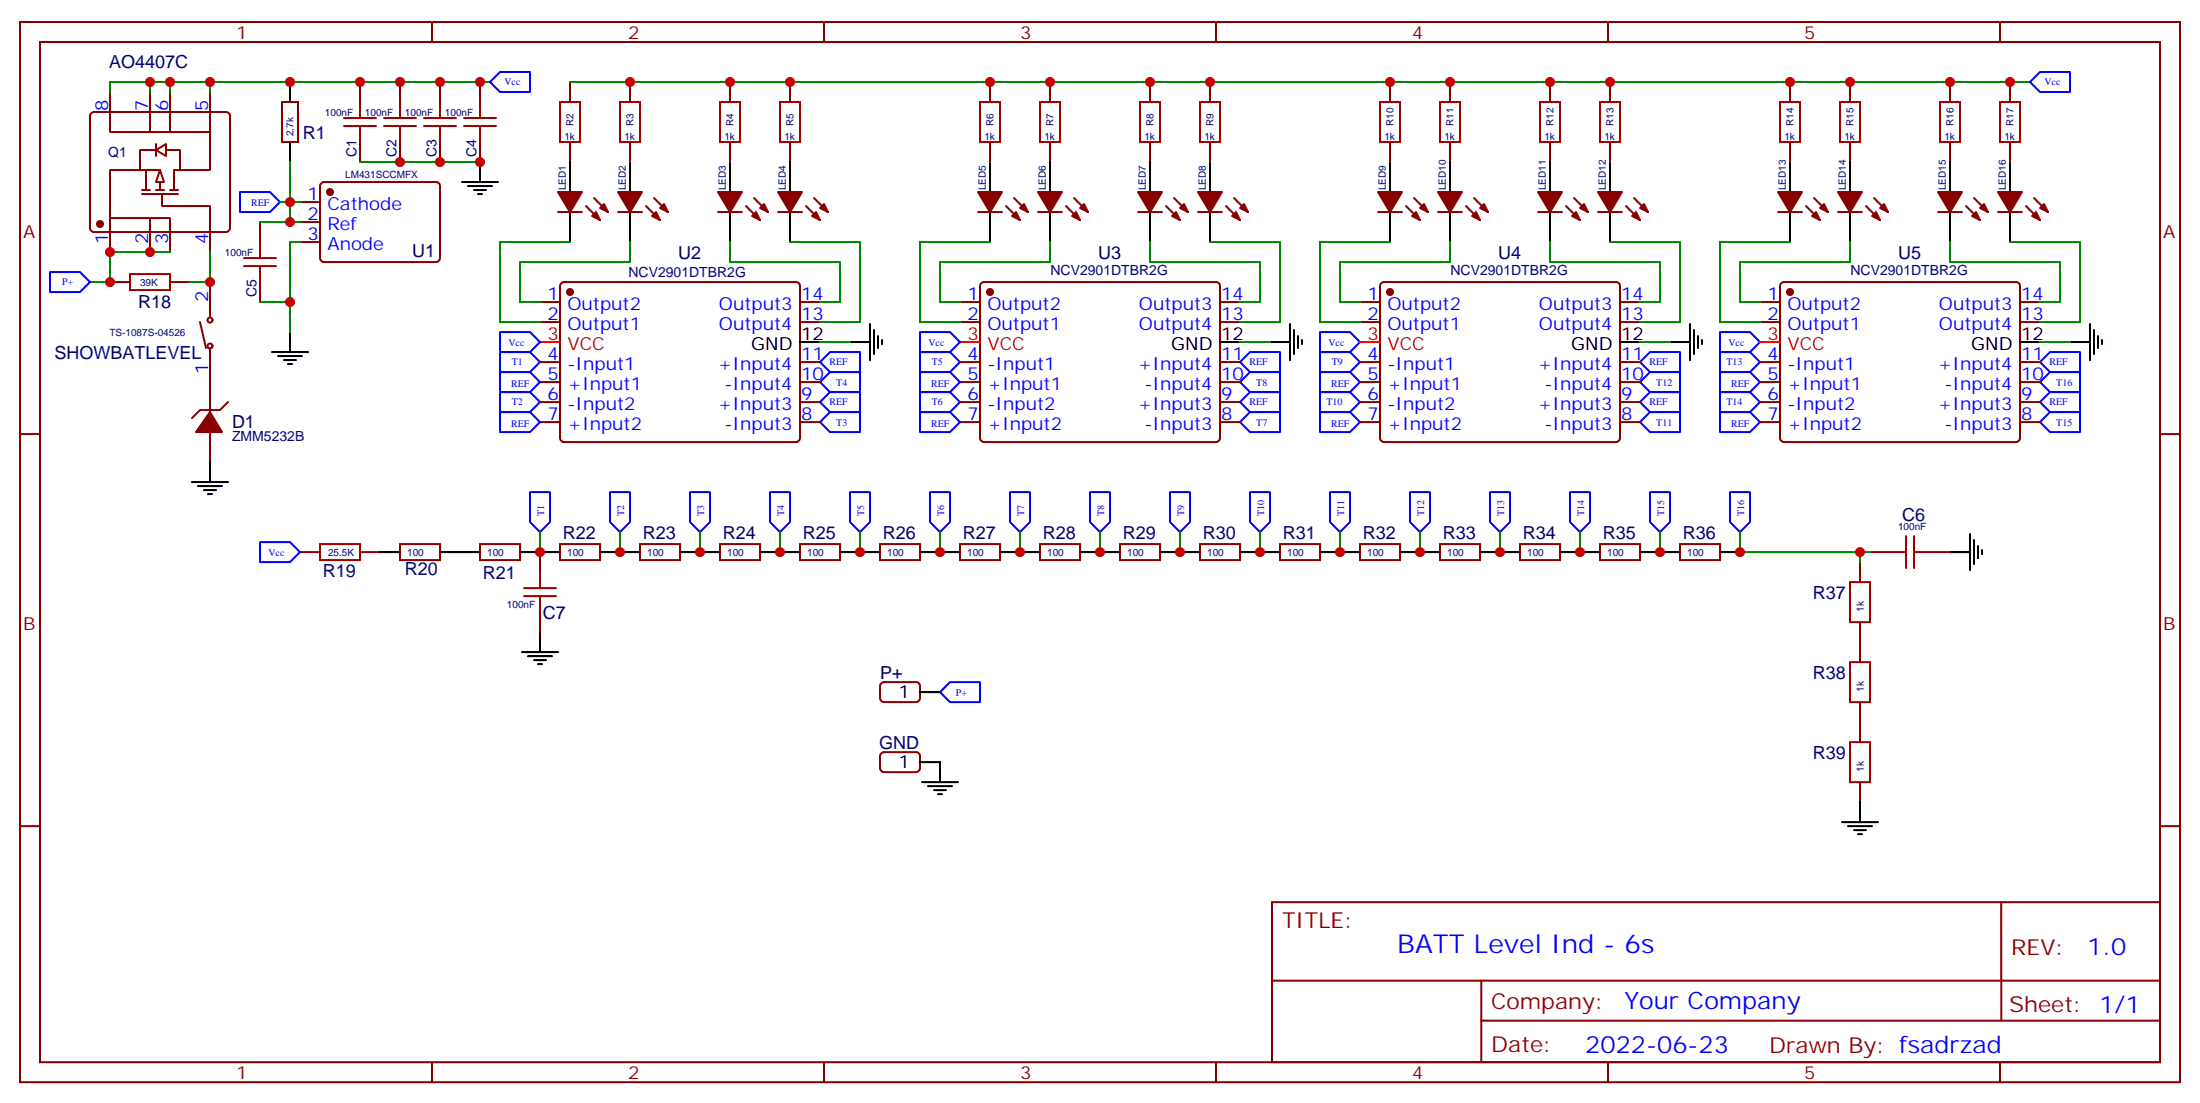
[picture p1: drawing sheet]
<svg xmlns="http://www.w3.org/2000/svg" width="388mm" height="195mm" viewBox="0 0 388 195" stroke-linecap="round" stroke-linejoin="round" font-family="sans-serif">
<g fill="none" stroke="#00f" stroke-width=".35">
<path d="M88.2 69.1h5.3l1.7 1.8-1.7 1.8h-5.3zM88.2 62.1h5.3l1.7 1.8-1.7 1.7h-5.3zM144.6 67.4l1.8-1.8h5.3v3.5h-5.3zM144.6 74.4l1.8-1.7h5.3v3.5h-5.3zM162.3 69.1h5.3l1.7 1.8-1.7 1.8h-5.3zM162.3 62.1h5.3l1.7 1.8-1.7 1.7h-5.3zM218.7 67.4l1.8-1.8h5.3v3.5h-5.3zM218.7 74.4l1.8-1.7h5.3v3.5h-5.3zM232.8 69.1h5.3l1.8 1.8-1.8 1.8h-5.3zM232.8 62.1h5.3l1.8 1.8-1.8 1.7h-5.3zM289.3 74.4l1.7-1.7h5.3v3.5h-5.3zM291 65.6h5.3v3.5h-5.3l-1.7-1.7z"/>
<path d="M303.4 62.1h5.3l1.7 1.8-1.7 1.7h-5.3zM303.4 69.1h5.3l1.7 1.8-1.7 1.8h-5.3zM359.8 74.4l1.8-1.7h5.3v3.5h-5.3zM361.6 65.6h5.3v3.5h-5.3l-1.8-1.7zM93.5 86.8h3.5v5.3l-1.8 1.7-1.7-1.7zM107.6 86.8h3.5v5.3l-1.7 1.7-1.8-1.7zM121.7 86.8h3.5v5.3l-1.7 1.7-1.8-1.7zM135.8 86.8h3.5v5.3l-1.7 1.7-1.8-1.7zM149.9 86.8h3.6v5.3l-1.8 1.7-1.8-1.7zM164 86.8h3.6v5.3l-1.8 1.7-1.8-1.7zM178.2 86.8h3.5v5.3l-1.8 1.7-1.7-1.7zM192.3 86.8h3.5v5.3l-1.8 1.7-1.7-1.7z"/>
<path d="M206.4 86.8h3.5v5.3l-1.8 1.7-1.7-1.7zM220.5 86.8h3.5v5.3l-1.8 1.7-1.7-1.7zM234.6 86.8h3.5v5.3l-1.7 1.7-1.8-1.7zM248.7 86.8h3.5v5.3l-1.7 1.7-1.8-1.7zM262.8 86.8h3.5v5.3l-1.7 1.7-1.8-1.7zM276.9 86.8h3.6v5.3l-1.8 1.7-1.8-1.7zM291 86.8h3.6v5.3l-1.8 1.7-1.8-1.7zM305.2 86.8h3.5v5.3l-1.8 1.7-1.7-1.7z"/>
</g>
<g fill="none" stroke="#008700" stroke-width=".35">
<path d="M95.2 93.8v3.6M109.4 93.8v3.6M123.5 93.8v3.6M137.6 93.8v3.6M151.7 93.8v3.6M165.8 93.8v3.6M179.9 93.8v3.6M194 93.8v3.6M208.1 93.8v3.6M222.2 93.8v3.6M236.4 93.8v3.6M250.5 93.8v3.6"/>
<path d="M264.6 93.8v3.6M278.7 93.8v3.6M292.8 93.8v3.6"/>
</g>
<path d="M344 97.4h3.5M347.5 94.2v6.3M348.2 95.3v4.2M348.9 96.3v2.1M349.6 97v.7M92.1 115h6.3M93.1 115.7h4.3M94.2 116.4h2.1M94.9 117.1h.7M95.2 111.5v3.5" fill="none" stroke="#000" stroke-width=".35"/>
<g fill="none" stroke="#870000" stroke-width=".35">
<path d="M16.1 20l.5-.2h23.3a.71 .71 0 0 1 .7 .7v19.7a.76 .76 0 0 1-.7 .7h-23.3a.76 .76 0 0 1-.7-.7v-19.7zM19.4 16.2v3.6M26.5 16.2v3.6M30 16.2v3.6M37 16.2v3.6M25 33.5h1.5M25 34.2h6.4M25.8 30v3.5M27.5 26.5l1.8-1.1v2.1zM27.5 25.4v2.1M27.5 26.5h-2.8v3.5h3.5v3.5M27.5 33.5h1.4"/>
<path d="M29.3 26.5h2.4v3.5h-1v3.5M30 33.5h1.4M52.9 35.6h3.5M52.9 39.2h3.5M56.7 32.3l.4-.2h19.8a.71 .71 0 0 1 .7 .7v12.7a.76 .76 0 0 1-.7 .7h-19.8a.76 .76 0 0 1-.7-.7v-12.7zM19.4 40.9v3.6M26.5 40.9v3.6M30 40.9v3.6M35.3 56.8l1 4.6M37 40.9v3.6M37 49.7v6M52.9 42.7h3.5"/>
<path d="M37 61.4v6"/>
<circle cx="37" cy="56.4" r=".44"/>
<circle cx="37" cy="61" r=".44"/>
</g>
<g fill="#870000" stroke="#870000" stroke-width=".35">
<circle cx="58.2" cy="33.9" r=".53"/>
<circle cx="17.6" cy="39.5" r=".53"/>
</g>
<path d="M28.2 30l.7 2.1h-1.4z" fill="#fff" stroke="#870000" stroke-width=".35"/>
<g fill="none" stroke="#870000" stroke-width=".35">
<path d="M3.5 3.9h381v187h-381zM7.1 7.4h373.9v179.9h-373.9zM19.4 19.8v3.5h17.6M26.5 19.8v3.5M30 19.8v3.5M37 19.8v10.2h-5.3M49.7 18h2.9v7h-2.9zM63.5 14.5v3.5M70.6 14.5v3.5M76.2 3.9v3.5M77.6 14.5v3.5M84.7 14.5v3.5"/>
<path d="M100.5 14.5v3.5M111.1 14.5v3.5M128.8 14.5v3.5M139.3 14.5v3.5M145.3 3.9v3.5M174.6 14.5v3.5M185.2 14.5v3.5M202.8 14.5v3.5M213.4 14.5v3.5M214.5 3.9v3.5M245.2 14.5v3.5M255.8 14.5v3.5"/>
<path d="M273.4 14.5v3.5M283.6 3.9v3.5M284 14.5v3.5M315.7 14.5v3.5M326.3 14.5v3.5M344 14.5v3.5M352.8 3.9v3.5M354.5 14.5v3.5M19.4 38.5v2.4M24.7 30h-5.3v8.5h10.6v2.4M26.5 38.5v2.4M28.6 34.2v2.1h8.4v4.6"/>
<path d="M45.9 39.2v3.5M63.5 25v3.6M70.6 25v3.6M77.6 25v3.6M84.7 25v3.6M98.4 37.4h4.3M100.5 25v3.6M103.4 36.3l2.4 2.5M104.8 34.9l2.4 2.5M109 37.4h4.2M111.1 25v3.6M113.9 36.3l2.5 2.5"/>
<path d="M115.4 34.9l2.4 2.5M126.6 37.4h4.3M128.8 25v3.6M131.6 36.3l2.5 2.5M133 34.9l2.5 2.5M137.2 37.4h4.3M139.3 25v3.6M142.2 36.3l2.4 2.5M143.6 34.9l2.4 2.5M172.5 37.4h4.2M174.6 25v3.6M177.4 36.3l2.5 2.5"/>
<path d="M178.9 34.9l2.4 2.5M183.1 37.4h4.2M185.2 25v3.6M188 36.3l2.5 2.5M189.4 34.9l2.5 2.5M200.7 37.4h4.3M202.8 25v3.6M205.7 36.3l2.4 2.5M207.1 34.9l2.4 2.5M211.3 37.4h4.2M213.4 25v3.6M216.3 36.3l2.4 2.5"/>
<path d="M217.7 34.9l2.4 2.5M243.1 37.4h4.2M245.2 25v3.6M248 36.3l2.5 2.5M249.4 34.9l2.5 2.5M253.6 37.4h4.3M255.8 25v3.6M258.6 36.3l2.5 2.5M260 34.9l2.5 2.5M271.3 37.4h4.2M273.4 25v3.6M276.2 36.3l2.5 2.5"/>
<path d="M277.6 34.9l2.5 2.5M281.9 37.4h4.2M284 25v3.6M286.8 36.3l2.5 2.5M288.2 34.9l2.5 2.5M313.6 37.4h4.3M315.7 25v3.6M318.6 36.3l2.4 2.5M320 34.9l2.4 2.5M324.2 37.4h4.2M326.3 25v3.6M329.1 36.3l2.5 2.5"/>
<path d="M330.6 34.9l2.4 2.5M341.8 37.4h4.3M344 25v3.6M346.8 36.3l2.4 2.5M348.2 34.9l2.5 2.5M352.4 37.4h4.3M354.5 25v3.6M357.4 36.3l2.4 2.5M358.8 34.9l2.4 2.5M19.4 49.7h3.5M30 49.7h3.5M45.9 49.7v3.6"/>
<path d="M95.2 53.3h3.6M95.2 56.8h3.6M99 49.9l.5-.2h40.9a.71 .71 0 0 1 .7 .7v26.9a.76 .76 0 0 1-.7 .7h-40.9a.76 .76 0 0 1-.7-.7v-26.9zM141.1 53.3h3.5M141.1 56.8h3.5M169.3 53.3h3.6M169.3 56.8h3.6M173.1 49.9l.5-.2h40.9a.71 .71 0 0 1 .7 .7v26.9a.76 .76 0 0 1-.7 .7h-40.9a.76 .76 0 0 1-.7-.7v-26.9zM215.2 53.3h3.5M215.2 56.8h3.5M239.9 53.3h3.5M239.9 56.8h3.5"/>
<path d="M243.7 49.9l.4-.2h40.9a.71 .71 0 0 1 .8 .7v26.9a.76 .76 0 0 1-.8 .7h-40.9a.76 .76 0 0 1-.7-.7v-26.9zM285.8 53.3h3.5M285.8 56.8h3.5M310.4 53.3h3.6M310.4 56.8h3.6M314.2 49.9l.5-.2h40.9a.71 .71 0 0 1 .7 .7v26.9a.76 .76 0 0 1-.7 .7h-40.9a.76 .76 0 0 1-.7-.7v-26.9zM356.3 53.3h3.5M356.3 56.8h3.5M3.5 76.6h3.6M37 67.4v5.3M37 76.2v5.3M40.2 70.9l-1.4 1.4h-3.5l-1.4 1.4"/>
<path d="M95.2 63.9h3.6M95.2 67.4h3.6M95.2 70.9h3.6M95.2 74.4h3.6M141.1 63.9h3.5M141.1 67.4h3.5M141.1 70.9h3.5M141.1 74.4h3.5M169.3 63.9h3.6M169.3 67.4h3.6M169.3 70.9h3.6M169.3 74.4h3.6"/>
<path d="M215.2 63.9h3.5M215.2 67.4h3.5M215.2 70.9h3.5M215.2 74.4h3.5M239.9 63.9h3.5M239.9 67.4h3.5M239.9 70.9h3.5M239.9 74.4h3.5M285.8 63.9h3.5M285.8 67.4h3.5M285.8 70.9h3.5M285.8 74.4h3.5"/>
<path d="M310.4 63.9h3.6M310.4 67.4h3.6M310.4 70.9h3.6M310.4 74.4h3.6M356.3 63.9h3.5M356.3 67.4h3.5M356.3 70.9h3.5M356.3 74.4h3.5M381 76.6h3.5M52.9 97.4h3.5M63.5 97.4h3.5M70.6 96h7v2.8h-7z"/>
<path d="M84.7 96h7v2.8h-7zM95.2 97.4v3.5M98.8 96h7v2.8h-7zM112.9 96h7v2.8h-7zM127 96h7.1v2.8h-7.1zM141.1 96h7.1v2.8h-7.1zM155.2 96h7.1v2.8h-7.1zM169.3 96h7.1v2.8h-7.1zM183.4 96h7.1v2.8h-7.1zM197.6 96h7v2.8h-7zM211.7 96h7v2.8h-7zM225.8 96h7v2.8h-7z"/>
<path d="M239.9 96h7v2.8h-7zM254 96h7.1v2.8h-7.1zM268.1 96h7.1v2.8h-7.1zM282.2 96h7.1v2.8h-7.1zM296.3 96h7.1v2.8h-7.1zM328.1 99.1v3.6M329.8 97.4h3.6M340.4 97.4h3.6M95.2 108v3.5M328.1 109.7v7.1M155.5 120.5l.4-.2h5.7a.71 .71 0 0 1 .7 .7v2.1a.76 .76 0 0 1-.7 .7h-5.7a.76 .76 0 0 1-.7-.7v-2.1zM155.5 132.9l.4-.3h5.7a.71 .71 0 0 1 .7 .8v2.1a.76 .76 0 0 1-.7 .7h-5.7a.76 .76 0 0 1-.7-.7v-2.1z"/>
<path d="M328.1 123.8v7.1M328.1 137.9v3.6M3.5 145.7h3.6M224.4 159.1h156.6v28.2h-156.6zM353 159.1v20.9M381 145.7h3.5M224.4 172.9h156.5M261.3 172.9v14.2M76.2 187.3v3.6M145.3 187.3v3.6M214.5 187.3v3.6M261.3 180h119.6"/>
<path d="M283.6 187.3v3.6M352.8 187.3v3.6"/>
</g>
<g fill="none" stroke="#008700" stroke-width=".35">
<path d="M19.4 16.2v-1.7h17.6v1.7M26.5 14.5v1.7M30 14.5v1.7M37 14.5h49.4M100.5 14.5h257.6M45.9 39.2h5.3M51.2 28.6v7h-1.8M52.9 35.6h-1.7v3.6h1.7M63.5 28.6h21.2M30 44.5h-10.6v5.2h-3.5M37 44.5v5.2h-3.5M45.9 53.3h5.3"/>
<path d="M52.9 42.7h-1.7v15.9M100.5 42.7h-12.3v14.1h7M111.1 42.7v3.5h-19.4v7.1h3.5M128.8 42.7v3.5h19.4v7.1h-3.6M139.3 42.7h12.4v14.1h-7.1M174.6 42.7h-12.3v14.1h7M185.2 42.7v3.5h-19.4v7.1h3.5M202.8 42.7v3.5h19.4v7.1h-3.5M213.4 42.7h12.4v14.1h-7.1M245.2 42.7h-12.4v14.1h7.1M255.8 42.7v3.5h-19.4v7.1h3.5M273.4 42.7v3.5h19.4v7.1h-3.5"/>
<path d="M284 42.7h12.3v14.1h-7M315.7 42.7h-12.3v14.1h7M326.3 42.7v3.5h-19.4v7.1h3.5M344 42.7v3.5h19.4v7.1h-3.6M354.5 42.7h12.4v14.1h-7.1M144.6 60.3h5.3M218.7 60.3h5.3M289.3 60.3h5.3M359.8 60.3h5.3M306.9 93.8v3.6h22.9M328.1 97.4v1.7"/>
</g>
<g fill="none" stroke="#a10000" stroke-width=".35">
<path d="M63.5 18v2.8M70.6 18v2.8M77.6 18v2.8M84.7 18v2.8M98.8 18h3.5v7h-3.5zM109.4 18h3.5v7h-3.5zM127 18h3.5v7h-3.5zM137.6 18h3.5v7h-3.5zM172.9 18h3.5v7h-3.5zM183.4 18h3.6v7h-3.6zM201.1 18h3.5v7h-3.5zM211.7 18h3.5v7h-3.5z"/>
<path d="M243.4 18h3.5v7h-3.5zM254 18h3.5v7h-3.5zM271.6 18h3.6v7h-3.6zM282.2 18h3.6v7h-3.6zM314 18h3.5v7h-3.5zM324.6 18h3.5v7h-3.5zM342.2 18h3.5v7h-3.5zM352.8 18h3.5v7h-3.5zM60.7 22.2h5.6M60.7 20.8h5.6M63.5 22.2v2.8M67.7 22.2h5.7"/>
<path d="M67.7 20.8h5.7M70.6 22.2v2.8M74.8 22.2h5.6M74.8 20.8h5.6M77.6 22.2v2.8M81.8 22.2h5.7M81.8 20.8h5.7M84.7 22.2v2.8M22.9 48.3h7.1v2.9h-7.1zM43 46.9h5.7M43 45.5h5.7M45.9 42.7v2.8"/>
<path d="M45.9 46.9v2.8M56.4 96h7.1v2.8h-7.1zM333.4 97.4h2.8M336.2 94.5v5.7M337.6 94.5v5.7M337.6 97.4h2.8M92.4 105.1h5.7M92.4 103.7h5.7M95.2 100.9v2.8M95.2 105.1v2.9M326.3 102.7h3.5v7h-3.5zM326.3 116.8h3.5v7h-3.5z"/>
<path d="M326.3 130.9h3.5v7h-3.5z"/>
</g>
<g fill="none" stroke="#000" stroke-width=".35">
<path d="M51.2 14.5v3.5M51.2 25v3.6M81.5 32.1h6.3M82.5 32.8h4.3M83.6 33.5h2.1M84.3 34.2h.7M84.7 28.6v3.5M100.5 28.6v5.3M100.5 37.4v5.3M111.1 28.6v5.3M111.1 37.4v5.3M128.8 28.6v5.3"/>
<path d="M128.8 37.4v5.3M139.3 28.6v5.3M139.3 37.4v5.3M174.6 28.6v5.3M174.6 37.4v5.3M185.2 28.6v5.3M185.2 37.4v5.3M202.8 28.6v5.3M202.8 37.4v5.3M213.4 28.6v5.3M213.4 37.4v5.3M245.2 28.6v5.3"/>
<path d="M245.2 37.4v5.3M255.8 28.6v5.3M255.8 37.4v5.3M273.4 28.6v5.3M273.4 37.4v5.3M284 28.6v5.3M284 37.4v5.3M315.7 28.6v5.3M315.7 37.4v5.3M326.3 28.6v5.3M326.3 37.4v5.3M344 28.6v5.3"/>
<path d="M344 37.4v5.3M354.5 28.6v5.3M354.5 37.4v5.3M51.2 58.6v3.5M153.5 57.2v6.3M154.2 58.2v4.2M154.9 59.3v2.1M155.6 60v.7M227.5 57.2v6.3M228.2 58.2v4.2M229 59.3v2.1M229.7 60v.7"/>
<path d="M298.1 57.2v6.3M298.8 58.2v4.2M299.5 59.3v2.1M300.2 60v.7M368.7 57.2v6.3M369.4 58.2v4.2M370.1 59.3v2.1M370.8 60v.7M48 62.1h6.3M49 62.8h4.3M50.1 63.5h2.1M50.8 64.2h.7"/>
<path d="M141.1 60.3h3.5M149.9 60.3h3.6M215.2 60.3h3.5M224 60.3h3.5M285.8 60.3h3.5M294.6 60.3h3.5M356.3 60.3h3.5M365.1 60.3h3.6M33.9 85h6.3M34.9 85.7h4.3M36 86.4h2.1M36.7 87.1h.7"/>
<path d="M37 81.5v3.5M67 97.4h3.6M77.6 97.4h7.1M91.7 97.4h7.1M105.8 97.4h7.1M119.9 97.4h7.1M134.1 97.4h7M148.2 97.4h7M162.3 97.4h7M176.4 97.4h7M190.5 97.4h7.1M204.6 97.4h7.1"/>
<path d="M218.7 97.4h7.1M232.8 97.4h7.1M246.9 97.4h7.1M261.1 97.4h7M275.2 97.4h7M289.3 97.4h7M303.4 97.4h3.5M162.3 122.1h3.5M162.3 134.4h3.5v3.5M162.6 137.9h6.4M163.7 138.6h4.2M164.7 139.3h2.2"/>
<path d="M165.5 140.1h.7M324.9 145h6.4M326 145.7h4.2M327 146.4h2.1M327.7 147.1h.7M328.1 141.5v3.5"/>
</g>
<g fill="#870000" stroke="#870000" stroke-width=".35">
<path d="M98.4 33.9h4.3l-2.2 3.5z"/>
<path d="M104.4 38.1l.7-.7 .7 1.4z"/>
<path d="M105.8 36.7l.7-.7 .7 1.4z"/>
<path d="M109 33.9h4.2l-2.1 3.5z"/>
<path d="M115 38.1l.7-.7 .7 1.4z"/>
<path d="M116.4 36.7l.7-.7 .7 1.4z"/>
<path d="M137.2 33.9h4.3l-2.2 3.5z"/>
<path d="M143.2 38.1l.7-.7 .7 1.4z"/>
<path d="M144.6 36.7l.7-.7 .7 1.4z"/>
<path d="M126.6 33.9h4.3l-2.1 3.5z"/>
<path d="M132.6 38.1l.7-.7 .8 1.4z"/>
<path d="M134.1 36.7l.7-.7 .7 1.4z"/>
<path d="M200.7 33.9h4.3l-2.2 3.5z"/>
<path d="M206.7 38.1l.7-.7 .7 1.4z"/>
<path d="M208.1 36.7l.7-.7 .7 1.4z"/>
<path d="M211.3 33.9h4.2l-2.1 3.5z"/>
<path d="M217.3 38.1l.7-.7 .7 1.4z"/>
<path d="M218.7 36.7l.7-.7 .7 1.4z"/>
<path d="M183.1 33.9h4.2l-2.1 3.5z"/>
<path d="M189.1 38.1l.7-.7 .7 1.4z"/>
<path d="M190.5 36.7l.7-.7 .7 1.4z"/>
<path d="M172.5 33.9h4.2l-2.1 3.5z"/>
<path d="M178.5 38.1l.7-.7 .7 1.4z"/>
<path d="M179.9 36.7l.7-.7 .7 1.4z"/>
<path d="M271.3 33.9h4.2l-2.1 3.5z"/>
<path d="M277.3 38.1l.7-.7 .7 1.4z"/>
<path d="M278.7 36.7l.7-.7 .7 1.4z"/>
<path d="M281.9 33.9h4.2l-2.1 3.5z"/>
<path d="M287.9 38.1l.7-.7 .7 1.4z"/>
<path d="M289.3 36.7l.7-.7 .7 1.4z"/>
<path d="M253.6 33.9h4.3l-2.1 3.5z"/>
<path d="M259.6 38.1l.7-.7 .8 1.4z"/>
<path d="M261.8 36l.7 1.4-1.4-.7z"/>
<path d="M243.1 33.9h4.2l-2.1 3.5z"/>
<path d="M249.1 38.1l.7-.7 .7 1.4z"/>
<path d="M250.5 36.7l.7-.7 .7 1.4z"/>
<path d="M341.8 33.9h4.3l-2.1 3.5z"/>
<path d="M347.8 38.1l.7-.7 .7 1.4z"/>
<path d="M349.2 36.7l.8-.7 .7 1.4z"/>
<path d="M352.4 33.9h4.3l-2.2 3.5z"/>
<path d="M359.1 37.4l.7 1.4-1.4-.7z"/>
<path d="M359.8 36.7l.7-.7 .7 1.4z"/>
<path d="M324.2 33.9h4.2l-2.1 3.5z"/>
<path d="M330.2 38.1l.7-.7 .7 1.4z"/>
<path d="M331.6 36.7l.7-.7 .7 1.4z"/>
<path d="M313.6 33.9h4.3l-2.2 3.5z"/>
<path d="M319.6 38.1l.7-.7 .7 1.4z"/>
<path d="M321 36.7l.7-.7 .7 1.4z"/>
<path d="M37 72.7l2.2 3.5h-4.6z"/>
<circle cx="100.5" cy="51.5" r=".53"/>
<circle cx="174.6" cy="51.5" r=".53"/>
<circle cx="245.2" cy="51.5" r=".53"/>
<circle cx="315.7" cy="51.5" r=".53"/>
</g>
<path d="M95.2 60.3h3.6M169.3 60.3h3.6M239.9 60.3h3.5M310.4 60.3h3.6" fill="none" stroke="#f00" stroke-width=".35"/>
<g fill="none" stroke="#00f" stroke-width=".35">
<path d="M88.2 12.7h5.3v3.5h-5.3l-1.8-1.7zM359.8 12.7h5.3v3.5h-5.3l-1.7-1.7zM42.3 33.9h5.3l1.8 1.7-1.8 1.8h-5.3zM8.8 48h5.3l1.8 1.7-1.8 1.8h-5.3zM88.2 58.6h5.3l1.7 1.7-1.7 1.8h-5.3zM162.3 58.6h5.3l1.7 1.7-1.7 1.8h-5.3zM232.8 58.6h5.3l1.8 1.7-1.8 1.8h-5.3zM303.4 58.6h5.3l1.7 1.7-1.7 1.8h-5.3zM88.2 65.6h5.3l1.7 1.8-1.7 1.7h-5.3zM88.2 72.7h5.3l1.7 1.7-1.7 1.8h-5.3zM144.6 63.9l1.8-1.8h5.3v3.5h-5.3zM144.6 70.9l1.8-1.8h5.3v3.6h-5.3z"/>
<path d="M162.3 72.7h5.3l1.7 1.7-1.7 1.8h-5.3zM162.3 65.6h5.3l1.7 1.8-1.7 1.7h-5.3zM218.7 70.9l1.8-1.8h5.3v3.6h-5.3zM218.7 63.9l1.8-1.8h5.3v3.5h-5.3zM232.8 65.6h5.3l1.8 1.8-1.8 1.7h-5.3zM232.8 72.7h5.3l1.8 1.7-1.8 1.8h-5.3zM289.3 63.9l1.7-1.8h5.3v3.5h-5.3zM291 69.1h5.3v3.6h-5.3l-1.7-1.8zM303.4 65.6h5.3l1.7 1.8-1.7 1.7h-5.3zM303.4 72.7h5.3l1.7 1.7-1.7 1.8h-5.3zM359.8 63.9l1.8-1.8h5.3v3.5h-5.3zM361.6 69.1h5.3v3.6h-5.3l-1.8-1.8z"/>
<path d="M45.9 95.6h5.3l1.7 1.8-1.7 1.7h-5.3zM165.8 122.1l1.8-1.8h5.3v3.5h-5.3z"/>
</g>
<g fill="#c00">
<circle cx="95.3" cy="97.4" r=".88"/>
<circle cx="30" cy="14.5" r=".88"/>
<circle cx="26.5" cy="14.5" r=".88"/>
<circle cx="26.5" cy="44.4" r=".88"/>
<circle cx="19.4" cy="44.4" r=".88"/>
<circle cx="37" cy="49.7" r=".88"/>
<circle cx="51.2" cy="53.3" r=".88"/>
<circle cx="51.2" cy="39.2" r=".88"/>
<circle cx="51.2" cy="35.6" r=".88"/>
<circle cx="37" cy="14.5" r=".88"/>
<circle cx="51.2" cy="14.5" r=".88"/>
<circle cx="63.5" cy="14.5" r=".88"/>
<circle cx="70.6" cy="14.5" r=".88"/>
<circle cx="77.6" cy="14.5" r=".88"/>
<circle cx="70.6" cy="28.6" r=".88"/>
<circle cx="77.6" cy="28.6" r=".88"/>
<circle cx="84.7" cy="28.6" r=".88"/>
<circle cx="84.7" cy="14.5" r=".88"/>
<circle cx="111.1" cy="14.5" r=".88"/>
<circle cx="139.3" cy="14.5" r=".88"/>
<circle cx="128.8" cy="14.5" r=".88"/>
<circle cx="202.8" cy="14.5" r=".88"/>
<circle cx="213.4" cy="14.5" r=".88"/>
<circle cx="185.2" cy="14.5" r=".88"/>
<circle cx="174.6" cy="14.5" r=".88"/>
<circle cx="273.4" cy="14.5" r=".88"/>
<circle cx="284" cy="14.5" r=".88"/>
<circle cx="255.8" cy="14.5" r=".88"/>
<circle cx="245.2" cy="14.5" r=".88"/>
<circle cx="344" cy="14.5" r=".88"/>
<circle cx="326.3" cy="14.5" r=".88"/>
<circle cx="315.7" cy="14.5" r=".88"/>
<circle cx="354.5" cy="14.5" r=".88"/>
<circle cx="109.4" cy="97.4" r=".88"/>
<circle cx="123.5" cy="97.4" r=".88"/>
<circle cx="137.6" cy="97.4" r=".88"/>
<circle cx="151.7" cy="97.4" r=".88"/>
<circle cx="165.8" cy="97.4" r=".88"/>
<circle cx="179.9" cy="97.4" r=".88"/>
<circle cx="194" cy="97.4" r=".88"/>
<circle cx="208.1" cy="97.4" r=".88"/>
<circle cx="222.3" cy="97.4" r=".88"/>
<circle cx="236.4" cy="97.4" r=".88"/>
<circle cx="250.5" cy="97.4" r=".88"/>
<circle cx="264.6" cy="97.4" r=".88"/>
<circle cx="278.7" cy="97.4" r=".88"/>
<circle cx="292.8" cy="97.4" r=".88"/>
<circle cx="328.1" cy="97.4" r=".88"/>
<circle cx="306.9" cy="97.4" r=".88"/>
<circle cx="19.4" cy="49.7" r=".88"/>
</g>
<text font-size="4.6" fill="#00f" x="246.5" y="168.1">BATT Level Ind - 6s</text>
<g font-size="4.2" fill="#00f">
<text x="368.2" y="168.4">1.0</text>
<text x="286.5" y="177.9">Your Company</text>
<text x="279.6" y="185.7">2022-06-23</text>
</g>
<g font-size="3.9" fill="#800">
<text x="226.1" y="163.7">TITLE:</text>
<text x="354.8" y="168.4">REV:</text>
<text x="263" y="177.9">Company:</text>
<text x="354.4" y="178.5">Sheet: 1/1</text>
<text x="263" y="185.6">Date:</text>
<text x="312.1" y="185.6">Drawn By: fsadrzad</text>
</g>
<g font-size="3.2" fill="#800">
<text x="41.6" y="6.9">1</text>
<text x="110.8" y="6.9">2</text>
<text x="179.9" y="6.9">3</text>
<text x="249.1" y="6.9">4</text>
<text x="318.2" y="6.9">5</text>
<text x="4.1" y="42">A</text>
<text x="381.5" y="42">A</text>
<text x="4.1" y="111.1">B</text>
<text x="381.5" y="111.1">B</text>
<text x="41.6" y="190.3">1</text>
<text x="110.8" y="190.3">2</text>
<text x="179.9" y="190.3">3</text>
<text x="249.1" y="190.3">4</text>
<text x="318.2" y="190.3">5</text>
</g>
<g font-size="3.2" fill="#000080">
<text x="19.2" y="12.1">AO4407C</text>
<text x="53.4" y="24.4">R1</text>
<text x="72.7" y="45.2">U1</text>
<text x="119.6" y="45.6">U2</text>
<text x="193.7" y="45.6">U3</text>
<text x="264.2" y="45.6">U4</text>
<text x="334.8" y="45.6">U5</text>
<text x="24.4" y="54.4">R18</text>
<text x="9.6" y="63.2">SHOWBATLEVEL</text>
<text x="40.9" y="75.6">D1</text>
<text x="99.3" y="95">R22</text>
<text x="113.4" y="95">R23</text>
<text x="127.5" y="95">R24</text>
<text x="141.6" y="95">R25</text>
<text x="155.7" y="95">R26</text>
<text x="169.8" y="95">R27</text>
<text x="184" y="95">R28</text>
<text x="198.1" y="95">R29</text>
<text x="212.2" y="95">R30</text>
<text x="226.3" y="95">R31</text>
<text x="240.4" y="95">R32</text>
<text x="254.5" y="95">R33</text>
<text x="268.6" y="95">R34</text>
<text x="282.7" y="95">R35</text>
<text x="296.8" y="95">R36</text>
<text x="335.5" y="91.8">C6</text>
<text x="57" y="101.7">R19</text>
<text x="71.4" y="101.3">R20</text>
<text x="85.2" y="102">R21</text>
<text x="319.8" y="105.6">R37</text>
<text x="95.8" y="109.1">C7</text>
<text x="155.3" y="119.7">P+</text>
<text x="319.8" y="119.7">R38</text>
<text x="155.1" y="132">GND</text>
<text x="319.8" y="133.8">R39</text>
</g>
<g font-size="3.2" fill="#00f">
<text x="19" y="19.6" transform="rotate(-90 19 19.6)">8</text>
<text x="26.1" y="19.6" transform="rotate(-90 26.1 19.6)">7</text>
<text x="29.6" y="19.6" transform="rotate(-90 29.6 19.6)">6</text>
<text x="36.7" y="19.6" transform="rotate(-90 36.7 19.6)">5</text>
<text x="54.3" y="35.3">1</text>
<text x="54.3" y="38.8">2</text>
<text x="57.7" y="37">Cathode</text>
<text x="57.7" y="40.6">Ref</text>
<text x="19" y="43.1" transform="rotate(-90 19 43.1)">1</text>
<text x="26.1" y="43.1" transform="rotate(-90 26.1 43.1)">2</text>
<text x="29.6" y="43.1" transform="rotate(-90 29.6 43.1)">3</text>
<text x="36.7" y="43.1" transform="rotate(-90 36.7 43.1)">4</text>
<text x="54.3" y="42.3">3</text>
<text x="57.7" y="44.1">Anode</text>
<text x="36.7" y="53.3" transform="rotate(-90 36.7 53.3)">2</text>
<text x="96.6" y="52.9">1</text>
<text x="141.3" y="52.9">14</text>
<text x="170.7" y="52.9">1</text>
<text x="215.4" y="52.9">14</text>
<text x="241.2" y="52.9">1</text>
<text x="285.9" y="52.9">14</text>
<text x="311.8" y="52.9">1</text>
<text x="356.5" y="52.9">14</text>
<text x="96.6" y="56.4">2</text>
<text x="100.1" y="54.7">Output2</text>
<text x="100.1" y="58.2">Output1</text>
<text x="126.8" y="58.2">Output4</text>
<text x="126.8" y="54.7">Output3</text>
<text x="141.3" y="56.4">13</text>
<text x="170.7" y="56.4">2</text>
<text x="174.2" y="54.7">Output2</text>
<text x="174.2" y="58.2">Output1</text>
<text x="200.9" y="58.2">Output4</text>
<text x="200.9" y="54.7">Output3</text>
<text x="215.4" y="56.4">13</text>
<text x="241.2" y="56.4">2</text>
<text x="244.7" y="54.7">Output2</text>
<text x="244.7" y="58.2">Output1</text>
<text x="271.4" y="58.2">Output4</text>
<text x="271.4" y="54.7">Output3</text>
<text x="285.9" y="56.4">13</text>
<text x="311.8" y="56.4">2</text>
<text x="315.3" y="54.7">Output2</text>
<text x="315.3" y="58.2">Output1</text>
<text x="342" y="58.2">Output4</text>
<text x="342" y="54.7">Output3</text>
<text x="356.5" y="56.4">13</text>
<text x="36.7" y="65.9" transform="rotate(-90 36.7 65.9)">1</text>
<text x="96.6" y="63.5">4</text>
<text x="100.1" y="65.3">-Input1</text>
<text x="126.6" y="65.3">+Input4</text>
<text x="141.3" y="63.5">11</text>
<text x="170.7" y="63.5">4</text>
<text x="174.2" y="65.3">-Input1</text>
<text x="200.7" y="65.3">+Input4</text>
<text x="215.4" y="63.5">11</text>
<text x="241.2" y="63.5">4</text>
<text x="244.7" y="65.3">-Input1</text>
<text x="271.3" y="65.3">+Input4</text>
<text x="285.9" y="63.5">11</text>
<text x="311.8" y="63.5">4</text>
<text x="315.3" y="65.3">-Input1</text>
<text x="341.8" y="65.3">+Input4</text>
<text x="356.5" y="63.5">11</text>
<text x="96.6" y="67">5</text>
<text x="96.6" y="70.6">6</text>
<text x="100.1" y="68.8">+Input1</text>
<text x="127.8" y="68.8">-Input4</text>
<text x="141.3" y="70.6">9</text>
<text x="141.3" y="67">10</text>
<text x="170.7" y="67">5</text>
<text x="170.7" y="70.6">6</text>
<text x="174.2" y="68.8">+Input1</text>
<text x="201.9" y="68.8">-Input4</text>
<text x="215.4" y="70.6">9</text>
<text x="215.4" y="67">10</text>
<text x="241.2" y="67">5</text>
<text x="241.2" y="70.6">6</text>
<text x="244.7" y="68.8">+Input1</text>
<text x="272.4" y="68.8">-Input4</text>
<text x="285.9" y="70.6">9</text>
<text x="285.9" y="67">10</text>
<text x="311.8" y="67">5</text>
<text x="311.8" y="70.6">6</text>
<text x="315.3" y="68.8">+Input1</text>
<text x="343" y="68.8">-Input4</text>
<text x="356.5" y="70.6">9</text>
<text x="356.5" y="67">10</text>
<text x="96.6" y="74.1">7</text>
<text x="100.1" y="72.3">-Input2</text>
<text x="100.1" y="75.8">+Input2</text>
<text x="126.6" y="72.3">+Input3</text>
<text x="127.8" y="75.8">-Input3</text>
<text x="141.3" y="74.1">8</text>
<text x="170.7" y="74.1">7</text>
<text x="174.2" y="72.3">-Input2</text>
<text x="174.2" y="75.8">+Input2</text>
<text x="200.7" y="72.3">+Input3</text>
<text x="201.9" y="75.8">-Input3</text>
<text x="215.4" y="74.1">8</text>
<text x="241.2" y="74.1">7</text>
<text x="244.7" y="72.3">-Input2</text>
<text x="244.7" y="75.8">+Input2</text>
<text x="271.3" y="72.3">+Input3</text>
<text x="272.4" y="75.8">-Input3</text>
<text x="285.9" y="74.1">8</text>
<text x="311.8" y="74.1">7</text>
<text x="315.3" y="72.3">-Input2</text>
<text x="315.3" y="75.8">+Input2</text>
<text x="341.8" y="72.3">+Input3</text>
<text x="343" y="75.8">-Input3</text>
<text x="356.5" y="74.1">8</text>
</g>
<g font-size="3.2" fill="#f00">
<text x="96.6" y="60">3</text>
<text x="170.7" y="60">3</text>
<text x="241.2" y="60">3</text>
<text x="311.8" y="60">3</text>
<text x="100.1" y="61.7">VCC</text>
<text x="174.2" y="61.7">VCC</text>
<text x="244.7" y="61.7">VCC</text>
<text x="315.3" y="61.7">VCC</text>
</g>
<g font-size="3.2">
<text x="141.3" y="60">12</text>
<text x="215.4" y="60">12</text>
<text x="285.9" y="60">12</text>
<text x="356.5" y="60">12</text>
<text x="132.5" y="61.7">GND</text>
<text x="206.6" y="61.7">GND</text>
<text x="277.2" y="61.7">GND</text>
<text x="347.7" y="61.7">GND</text>
<text x="158.5" y="123.1">1</text>
<text x="158.5" y="135.5">1</text>
</g>
<g font-size="2.5" fill="#000080">
<text x="19.1" y="27.7">Q1</text>
<text x="62.9" y="27.7" transform="rotate(-90 62.9 27.7)">C1</text>
<text x="69.9" y="27.7" transform="rotate(-90 69.9 27.7)">C2</text>
<text x="77" y="27.7" transform="rotate(-90 77 27.7)">C3</text>
<text x="84" y="27.7" transform="rotate(-90 84 27.7)">C4</text>
<text x="45.2" y="52.4" transform="rotate(-90 45.2 52.4)">C5</text>
<text x="110.9" y="48.9">NCV2901DTBR2G</text>
<text x="185.3" y="48.5">NCV2901DTBR2G</text>
<text x="255.8" y="48.5">NCV2901DTBR2G</text>
<text x="326.4" y="48.5">NCV2901DTBR2G</text>
<text x="40.9" y="77.8">ZMM5232B</text>
</g>
<g font-size="1.8" fill="#00f">
<text x="89" y="15">Vcc</text>
<text x="360.6" y="15">Vcc</text>
<text x="44.3" y="36.4">REF</text>
<text x="11" y="50.3">P+</text>
<text x="89.7" y="61">Vcc</text>
<text x="90.3" y="64.4">T1</text>
<text x="146.3" y="64.3">REF</text>
<text x="163.8" y="61">Vcc</text>
<text x="164.4" y="64.4">T5</text>
<text x="220.4" y="64.3">REF</text>
<text x="234.3" y="61">Vcc</text>
<text x="234.9" y="64.4">T9</text>
<text x="290.9" y="64.3">REF</text>
<text x="304.5" y="64.4">T13</text>
<text x="304.9" y="61">Vcc</text>
<text x="361.5" y="64.3">REF</text>
<text x="90.1" y="68.2">REF</text>
<text x="90.3" y="71.4">T2</text>
<text x="146.3" y="71.4">REF</text>
<text x="147.5" y="68.1">T4</text>
<text x="164.2" y="68.2">REF</text>
<text x="164.4" y="71.4">T6</text>
<text x="220.4" y="71.4">REF</text>
<text x="221.6" y="68.1">T8</text>
<text x="234" y="71.5">T10</text>
<text x="234.8" y="68.2">REF</text>
<text x="290.9" y="71.4">REF</text>
<text x="292.2" y="68.1">T12</text>
<text x="304.5" y="71.5">T14</text>
<text x="305.3" y="68.2">REF</text>
<text x="361.5" y="71.4">REF</text>
<text x="362.7" y="68.1">T16</text>
<text x="90.1" y="75.2">REF</text>
<text x="147.5" y="75.2">T3</text>
<text x="164.2" y="75.2">REF</text>
<text x="221.6" y="75.2">T7</text>
<text x="234.8" y="75.2">REF</text>
<text x="292.2" y="75.2">T11</text>
<text x="305.3" y="75.2">REF</text>
<text x="362.7" y="75.2">T15</text>
<text x="96" y="91" transform="rotate(-90 96 91)">T1</text>
<text x="110.1" y="91" transform="rotate(-90 110.1 91)">T2</text>
<text x="124.2" y="91" transform="rotate(-90 124.2 91)">T3</text>
<text x="138.3" y="91" transform="rotate(-90 138.3 91)">T4</text>
<text x="152.4" y="91" transform="rotate(-90 152.4 91)">T5</text>
<text x="166.5" y="91" transform="rotate(-90 166.5 91)">T6</text>
<text x="180.7" y="91" transform="rotate(-90 180.7 91)">T7</text>
<text x="194.8" y="91" transform="rotate(-90 194.8 91)">T8</text>
<text x="208.9" y="91" transform="rotate(-90 208.9 91)">T9</text>
<text x="223" y="91" transform="rotate(-90 223 91)">T10</text>
<text x="237.1" y="91" transform="rotate(-90 237.1 91)">T11</text>
<text x="251.2" y="91" transform="rotate(-90 251.2 91)">T12</text>
<text x="265.3" y="91" transform="rotate(-90 265.3 91)">T13</text>
<text x="279.4" y="91" transform="rotate(-90 279.4 91)">T14</text>
<text x="293.5" y="91" transform="rotate(-90 293.5 91)">T15</text>
<text x="307.7" y="91" transform="rotate(-90 307.7 91)">T16</text>
<text x="47.3" y="98.1">Vcc</text>
<text x="168.6" y="122.8">P+</text>
</g>
<g font-size="1.8" fill="#000080">
<text x="57.3" y="20.4">100nF</text>
<text x="64.4" y="20.4">100nF</text>
<text x="71.4" y="20.4">100nF</text>
<text x="78.5" y="20.4">100nF</text>
<text x="101.2" y="22.2" transform="rotate(-90 101.2 22.2)">R2</text>
<text x="111.8" y="22.2" transform="rotate(-90 111.8 22.2)">R3</text>
<text x="129.4" y="22.2" transform="rotate(-90 129.4 22.2)">R4</text>
<text x="140" y="22.2" transform="rotate(-90 140 22.2)">R5</text>
<text x="175.3" y="22.2" transform="rotate(-90 175.3 22.2)">R6</text>
<text x="185.9" y="22.2" transform="rotate(-90 185.9 22.2)">R7</text>
<text x="203.5" y="22.2" transform="rotate(-90 203.5 22.2)">R8</text>
<text x="214.1" y="22.2" transform="rotate(-90 214.1 22.2)">R9</text>
<text x="245.8" y="22.2" transform="rotate(-90 245.8 22.2)">R10</text>
<text x="256.4" y="22.2" transform="rotate(-90 256.4 22.2)">R11</text>
<text x="274" y="22.2" transform="rotate(-90 274 22.2)">R12</text>
<text x="284.6" y="22.2" transform="rotate(-90 284.6 22.2)">R13</text>
<text x="316.4" y="22.2" transform="rotate(-90 316.4 22.2)">R14</text>
<text x="327" y="22.2" transform="rotate(-90 327 22.2)">R15</text>
<text x="344.6" y="22.2" transform="rotate(-90 344.6 22.2)">R16</text>
<text x="355.2" y="22.2" transform="rotate(-90 355.2 22.2)">R17</text>
<text x="51.8" y="24" transform="rotate(-90 51.8 24)">2.7k</text>
<text x="99.5" y="24.6">1k</text>
<text x="110.1" y="24.6">1k</text>
<text x="127.8" y="24.6">1k</text>
<text x="138.4" y="24.6">1k</text>
<text x="173.6" y="24.6">1k</text>
<text x="184.2" y="24.6">1k</text>
<text x="201.9" y="24.6">1k</text>
<text x="212.4" y="24.6">1k</text>
<text x="244.2" y="24.6">1k</text>
<text x="254.8" y="24.6">1k</text>
<text x="272.4" y="24.6">1k</text>
<text x="283" y="24.6">1k</text>
<text x="314.7" y="24.6">1k</text>
<text x="325.3" y="24.6">1k</text>
<text x="343" y="24.6">1k</text>
<text x="353.5" y="24.6">1k</text>
<text x="60.9" y="31.3">LM431SCCMFX</text>
<text x="99.8" y="33.6" transform="rotate(-90 99.8 33.6)">LED1</text>
<text x="110.4" y="33.6" transform="rotate(-90 110.4 33.6)">LED2</text>
<text x="128" y="33.6" transform="rotate(-90 128 33.6)">LED3</text>
<text x="138.6" y="33.6" transform="rotate(-90 138.6 33.6)">LED4</text>
<text x="173.9" y="33.6" transform="rotate(-90 173.9 33.6)">LED5</text>
<text x="184.4" y="33.6" transform="rotate(-90 184.4 33.6)">LED6</text>
<text x="202.1" y="33.6" transform="rotate(-90 202.1 33.6)">LED7</text>
<text x="212.7" y="33.6" transform="rotate(-90 212.7 33.6)">LED8</text>
<text x="244.4" y="33.6" transform="rotate(-90 244.4 33.6)">LED9</text>
<text x="255" y="33.6" transform="rotate(-90 255 33.6)">LED10</text>
<text x="272.6" y="33.6" transform="rotate(-90 272.6 33.6)">LED11</text>
<text x="283.2" y="33.6" transform="rotate(-90 283.2 33.6)">LED12</text>
<text x="315" y="33.6" transform="rotate(-90 315 33.6)">LED13</text>
<text x="325.6" y="33.6" transform="rotate(-90 325.6 33.6)">LED14</text>
<text x="343.2" y="33.6" transform="rotate(-90 343.2 33.6)">LED15</text>
<text x="353.8" y="33.6" transform="rotate(-90 353.8 33.6)">LED16</text>
<text x="39.7" y="45.1">100nF</text>
<text x="24.7" y="50.4">39K</text>
<text x="19.3" y="59.2">TS-1087S-04526</text>
<text x="334.8" y="93.5">100nF</text>
<text x="57.9" y="98">25.5K</text>
<text x="71.8" y="98">100</text>
<text x="85.9" y="98">100</text>
<text x="100" y="98">100</text>
<text x="114.1" y="98">100</text>
<text x="128.3" y="98">100</text>
<text x="142.4" y="98">100</text>
<text x="156.5" y="98">100</text>
<text x="170.6" y="98">100</text>
<text x="184.7" y="98">100</text>
<text x="198.8" y="98">100</text>
<text x="212.9" y="98">100</text>
<text x="227" y="98">100</text>
<text x="241.1" y="98">100</text>
<text x="255.3" y="98">100</text>
<text x="269.4" y="98">100</text>
<text x="283.5" y="98">100</text>
<text x="297.6" y="98">100</text>
<text x="89.4" y="107.2">100nF</text>
<text x="328.7" y="107.9" transform="rotate(-90 328.7 107.9)">1k</text>
<text x="328.7" y="122" transform="rotate(-90 328.7 122)">1k</text>
<text x="328.7" y="136.1" transform="rotate(-90 328.7 136.1)">1k</text>
</g>
</svg>
